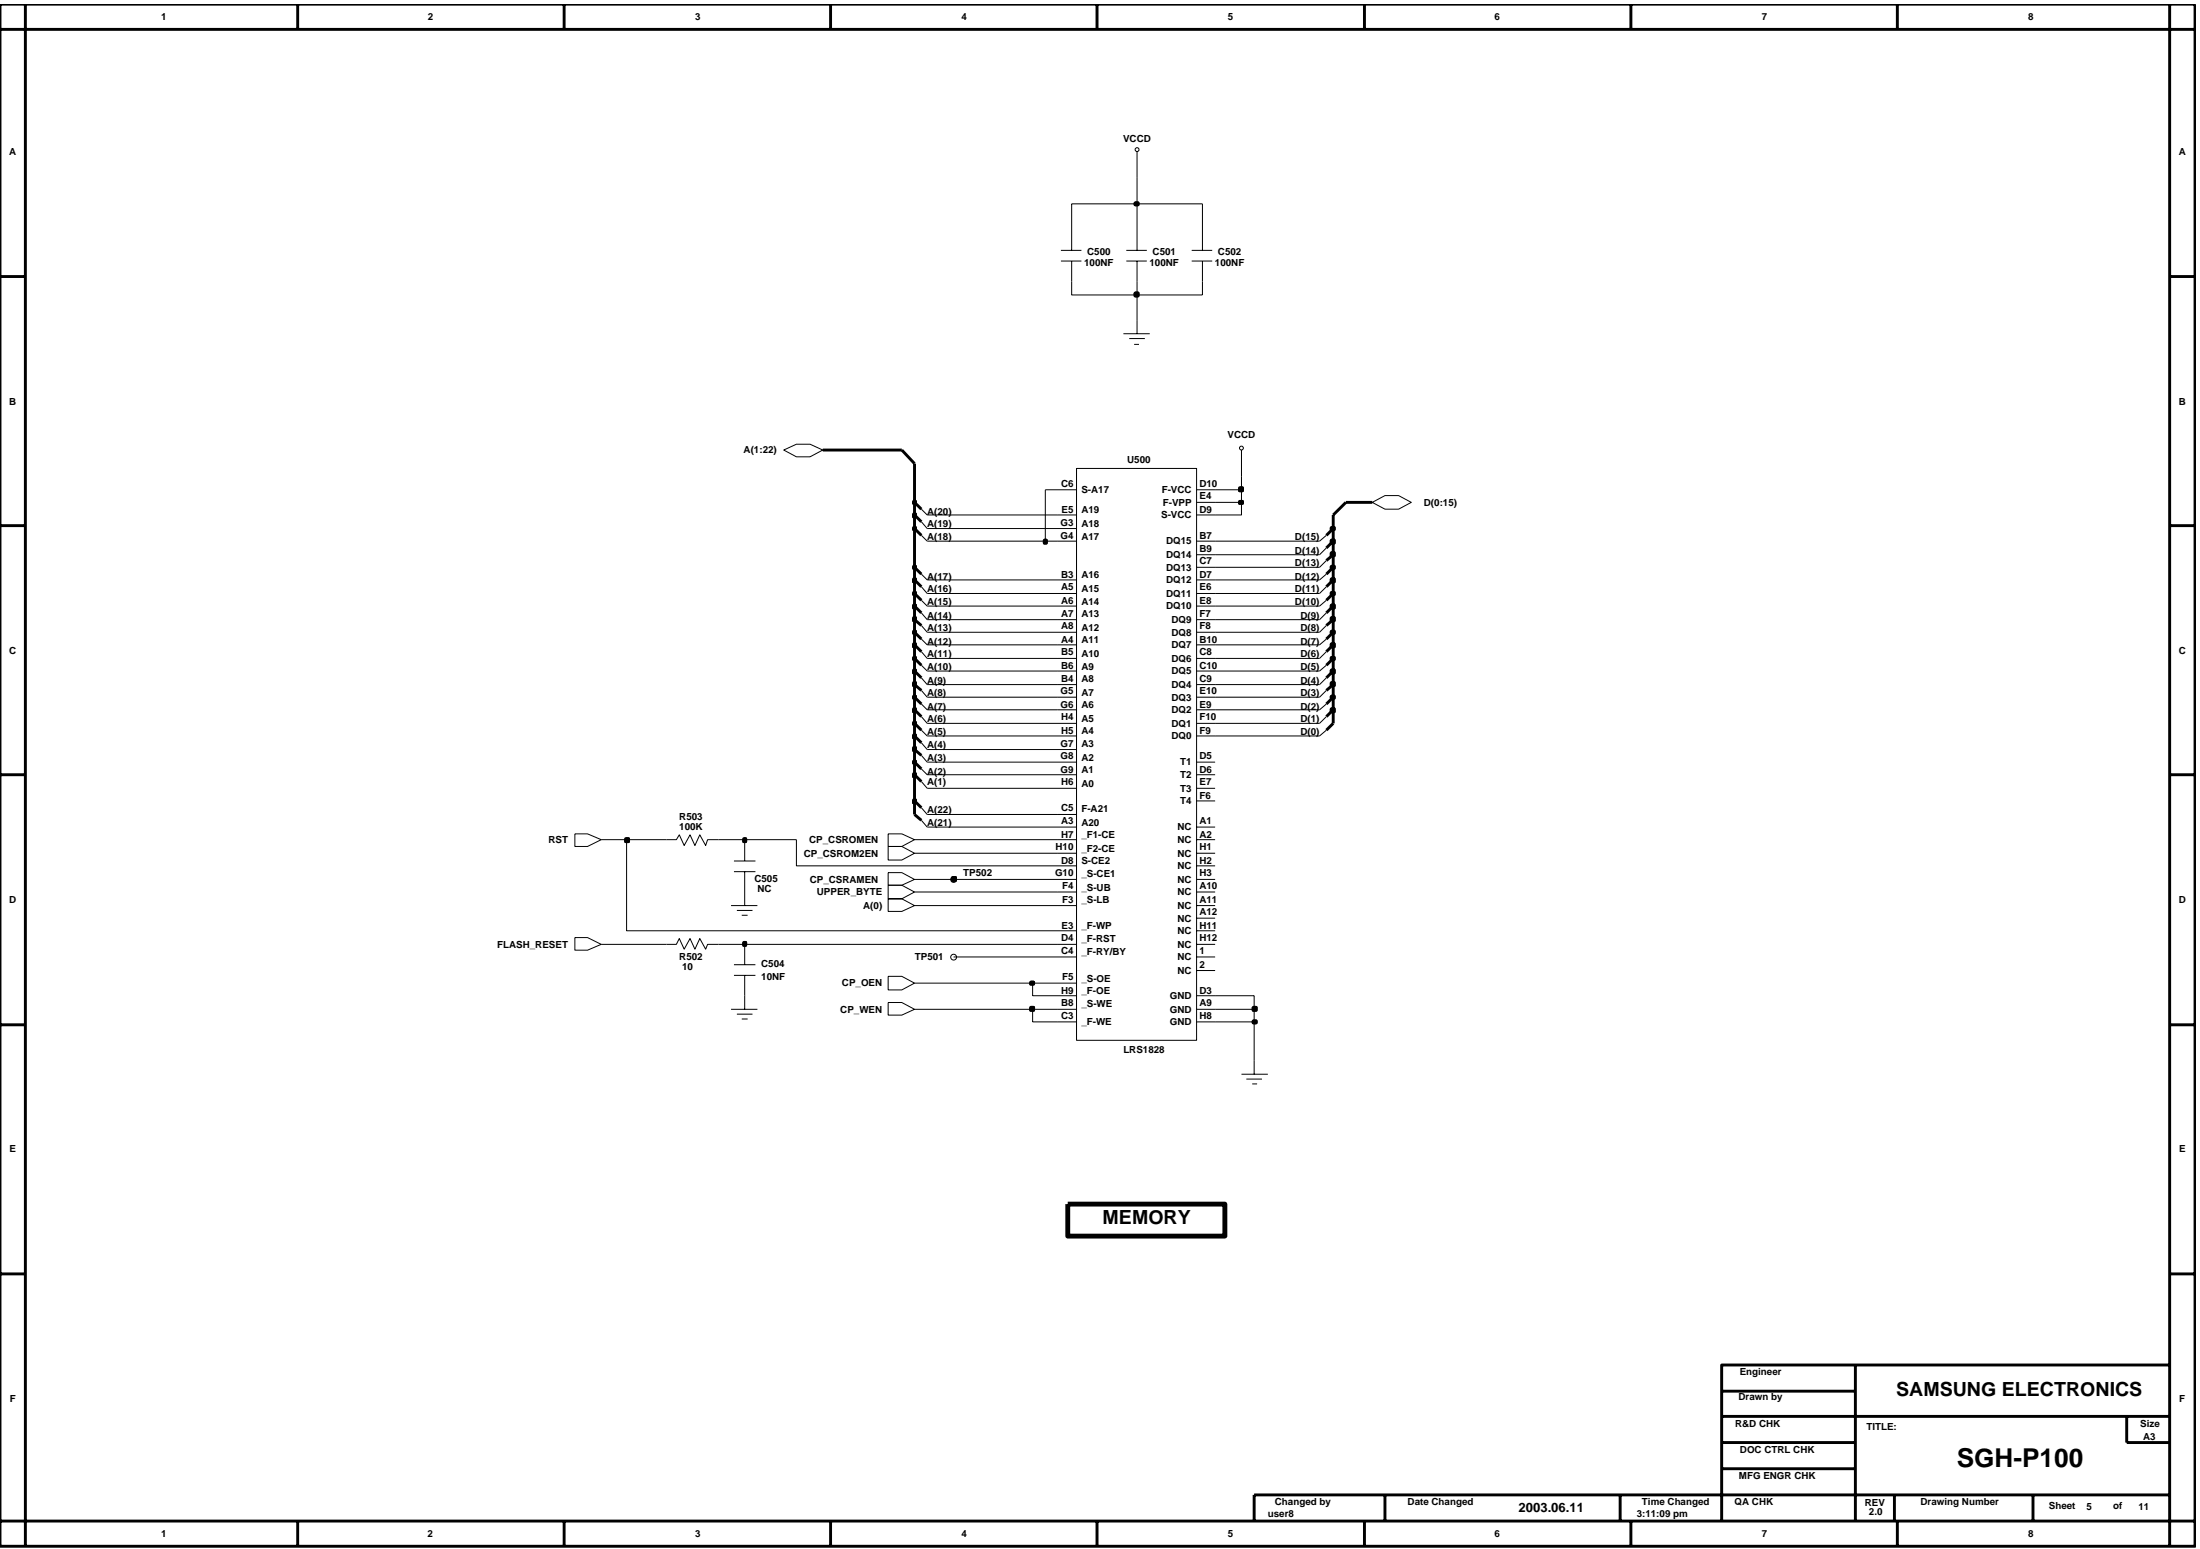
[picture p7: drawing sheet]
<svg xmlns="http://www.w3.org/2000/svg" width="192mm" height="135mm" viewBox="0 0 192 135" stroke-linecap="round" stroke-linejoin="round" font-family="sans-serif">
<g fill="none" stroke="#000" stroke-width=".09">
<path d="M99.2 13.2v2.3M68.4 39.3l1.1-.6h1.2l1.1 .6-1.1 .5h-1.2zM92.5 22.8h1.8M92.5 21.8h1.8M93.5 20.1v1.7M93.5 22.8v1.7M98 29.1h2.3M98.3 22.8h1.7M98.3 21.8h1.7M98.5 29.5h1.4M98.9 30h.5M99.2 20.1v1.7"/>
<path d="M99.2 22.8v1.7M99.2 27.9v1.2M104 22.8h1.7M104 21.8h1.7M104.9 20.1v1.7M104.9 22.8v1.7M108.3 39.3v2.2M80.4 45.5l.5 .6M80.4 50.1l.5 .5M80.4 53.5l.5 .6M80.4 58l.5 .5M80.4 55.7l.5 .5"/>
<path d="M80.4 44.4l.5 .5M80.4 46.7l.5 .5M80.4 51.2l.5 .6M80.4 59.1l.5 .6M80.4 56.8l.5 .6M80.4 54.6l.5 .5M80.4 52.4l.5 .5M92.3 59.7h1.6M92.3 58.5h1.6M92.3 57.4h1.6M92.3 56.2h1.6M92.3 55.1h1.6"/>
<path d="M92.3 54.1h1.6M92.3 52.9h1.6M92.3 51.8h1.6M92.3 50.6h1.6M92.3 47.2h1.6M92.3 46.1h1.6M92.3 44.9h1.6M92.3 42.7h1.6M93.9 40.9h10.5v49.8h-10.5zM104.4 59.7h1.6M104.4 58.5h1.6M104.4 57.4h1.6"/>
<path d="M104.4 56.2h1.6M104.4 55.1h1.6M104.4 54.1h1.6M104.4 52.9h1.6M104.4 51.8h1.6M104.4 50.6h1.6M104.4 47.2h1.6M104.4 44.9h1.6M104.4 49.5h1.6M104.4 48.4h1.6M104.4 43.8h1.6M104.4 42.7h1.6"/>
<path d="M115.7 51.2l-.6 .6M115.7 59.1l-.6 .6M115.7 48.9l-.6 .6M115.7 56.8l-.6 .6M115.7 46.7l-.6 .5M115.7 54.6l-.6 .5M115.7 50.1l-.6 .5M115.7 47.8l-.6 .6M115.7 58l-.6 .5M115.7 55.7l-.6 .5M115.7 52.4l-.6 .5M115.7 53.5l-.6 .6"/>
<path d="M119.7 43.8l1.1-.6h1.2l1.1 .6-1.1 .6h-1.2zM50.1 72.7h1.2l1.1 .5-1.1 .6h-1.2zM58.2 73.2h.8l.3-.4 .4 .9 .5-.9 .4 .9 .4-.9 .6 .9 .1-.5h1M63.8 79h2.3M64 76h1.9M64 75.1h1.9M64.3 79.4h1.3M64.7 79.8h.5M65 73.2v1.9M65 76v3M77.5 73.8h1.2l1.1 .6-1.1 .6h-1.2zM77.5 72.7h1.2l1.1 .5-1.1 .6h-1.2z"/>
<path d="M77.5 77.2h1.2l1.1 .6-1.1 .6h-1.2zM77.5 78.4h1.2l1.1 .6-1.1 .5h-1.2zM77.5 76.1h1.2l1.1 .6-1.1 .5h-1.2zM80.4 65.9l.5 .6M80.4 60.2l.5 .6M80.4 67.1l.5 .5M80.4 68.2l.5 .6M80.4 70.5l.5 .5M80.4 71.6l.5 .5M80.4 61.4l.5 .5M80.4 63.7l.5 .5M80.4 62.5l.5 .6"/>
<path d="M80.4 64.8l.5 .6M92.3 79h1.6M92.3 77.8h1.6M92.3 76.7h1.6M92.3 75.5h1.6M92.3 73.2h1.6M92.3 72.1h1.6M92.3 68.8h1.6M92.3 67.6h1.6M92.3 66.5h1.6M92.3 65.4h1.6M92.3 64.2h1.6"/>
<path d="M92.3 63.1h1.6M92.3 61.9h1.6M92.3 60.8h1.6M92.3 74.4h1.6M92.3 71h1.6M104.4 79h1.6M104.4 77.8h1.6M104.4 76.7h1.6M104.4 75.5h1.6M104.4 73.2h1.6M104.4 72.1h1.6M104.4 68.8h1.6"/>
<path d="M104.4 67.6h1.6M104.4 66.5h1.6M104.4 64.2h1.6M104.4 63.1h1.6M104.4 61.9h1.6M104.4 60.8h1.6M104.4 74.4h1.6M104.4 69.9h1.6M115.7 63.7l-.6 .5M115.7 61.4l-.6 .5M115.7 62.5l-.6 .6M115.7 60.2l-.6 .6"/>
<path d="M50.1 81.8h1.2l1.1 .6-1.1 .5h-1.2zM58.2 82.4h.8l.3-.5 .4 .9 .5-.9 .4 .9 .4-.9 .6 .9 .1-.4h1M63.8 88h2.3M64 84.1h1.9M64 85.1h1.9M64.3 88.5h1.3M64.7 88.9h.5M65 82.4v1.7M65 85.1v2.9M77.5 87.4h1.2l1.1 .6-1.1 .5h-1.2zM77.5 85.2h1.2l1.1 .6-1.1 .5h-1.2zM90.1 88v1.1h3.8"/>
<path d="M92.3 88h1.6M92.3 86.9h1.6M92.3 85.8h1.6M92.3 82.4h1.6M92.3 81.2h1.6M92.3 83.5h1.6M104.4 88h1.6M104.4 89.1h5v4.6M104.4 86.9h1.6M104.4 82.4h1.6M104.4 81.2h1.6M104.4 83.5h1.6"/>
<path d="M104.4 80.1h1.6M104.4 84.7h1.6M108.3 93.7h2.3M108.7 94.1h1.4M109.2 94.5h.5"/>
<circle cx="99.2" cy="13.1" r=".17"/>
<circle cx="108.3" cy="39.1" r=".17"/>
<circle cx="83.2" cy="76.7" r=".25"/>
<circle cx="83.2" cy="83.5" r=".25"/>
</g>
<g fill="none" stroke="#000" stroke-width=".25">
<path d="M79.8 44.9l.6 .6M79.8 49.5l.6 .6M79.8 52.9l.6 .6M79.8 59.7l.6 .5M79.8 57.4l.6 .6M79.8 55.1l.6 .6M79.8 43.8l.6 .6M79.8 46.1l.6 .6M79.8 50.6l.6 .6M79.8 58.5l.6 .6M79.8 56.2l.6 .6M79.8 54.1l.6 .5"/>
<path d="M79.8 51.8l.6 .6M116.3 50.6l-.6 .6M116.3 58.5l-.6 .6M116.3 48.4l-.6 .5M116.3 56.2l-.6 .6M116.3 46.1l-.6 .6M116.3 54.1l-.6 .5M116.3 49.5l-.6 .6M116.3 59.7l-.6 .5M116.3 47.2l-.6 .6M116.3 57.4l-.6 .6M116.3 55.1l-.6 .6"/>
<path d="M116.3 51.8l-.6 .6M116.3 52.9l-.6 .6M79.8 65.4l.6 .5M79.8 66.5l.6 .6M79.8 67.6l.6 .6M79.8 69.9l.6 .6M79.8 71l.6 .6M79.8 60.8l.6 .6M79.8 63.1l.6 .6M79.8 61.9l.6 .6M79.8 64.2l.6 .6M116.3 63.1l-.6 .6"/>
<path d="M116.3 60.8l-.6 .6M116.3 61.9l-.6 .6"/>
</g>
<path d="M109.3 89.1h.3v.1h-.3z" fill-rule="evenodd" fill="#c2c2c2" stroke="#000" stroke-width=".25"/>
<path d="M109.3 89.1h.3v.1h-.3z" fill="none" stroke="#000" stroke-width=".25"/>
<path d="M79.8 88h10.3M109.4 88v1.1" fill="none" stroke="#000" stroke-width=".09"/>
<path d="M89.9 87.9h.3v.2h-.3z" fill-rule="evenodd" fill="#c2c2c2" stroke="#000" stroke-width=".25"/>
<path d="M89.9 87.9h.3v.2h-.3z" fill="none" stroke="#000" stroke-width=".25"/>
<path d="M90.1 88h2.2M106 88h3.4" fill="none" stroke="#000" stroke-width=".09"/>
<path d="M109.3 87.9h.3v.2h-.3z" fill-rule="evenodd" fill="#c2c2c2" stroke="#000" stroke-width=".25"/>
<path d="M109.3 87.9h.3v.2h-.3z" fill="none" stroke="#000" stroke-width=".25"/>
<path d="M79.8 85.8h10.3v1.1h2.2M106 86.9h3.4v1.1" fill="none" stroke="#000" stroke-width=".09"/>
<path d="M89.9 85.7h.3v.1h-.3z" fill-rule="evenodd" fill="#c2c2c2" stroke="#000" stroke-width=".25"/>
<path d="M89.9 85.7h.3v.1h-.3z" fill="none" stroke="#000" stroke-width=".25"/>
<path d="M52.4 82.4h5.8M62.7 82.4h2.3M83.2 83.5h9.1M90.1 85.8h2.2" fill="none" stroke="#000" stroke-width=".09"/>
<path d="M64.9 82.2h.1v.3h-.1z" fill-rule="evenodd" fill="#c2c2c2" stroke="#000" stroke-width=".25"/>
<path d="M64.9 82.2h.1v.3h-.1z" fill="none" stroke="#000" stroke-width=".25"/>
<path d="M54.7 73.2v8h37.6M79.8 79h12.5M79.8 77.8h12.5M79.8 76.7h3.4M65 82.4h27.3" fill="none" stroke="#000" stroke-width=".09"/>
<path d="M83.1 76.5h.3v.3h-.3z" fill-rule="evenodd" fill="#c2c2c2" stroke="#000" stroke-width=".25"/>
<path d="M83.1 76.5h.3v.3h-.3z" fill="none" stroke="#000" stroke-width=".25"/>
<path d="M52.4 73.2h2.3M69.5 73.2v2.3h22.8M79.8 74.4h12.5M83.2 76.7h9.1" fill="none" stroke="#000" stroke-width=".09"/>
<path d="M54.6 73.2h.2v.2h-.2z" fill-rule="evenodd" fill="#c2c2c2" stroke="#000" stroke-width=".25"/>
<path d="M54.6 73.2h.2v.2h-.2z" fill="none" stroke="#000" stroke-width=".25"/>
<path d="M54.7 73.2h3.5M62.7 73.2h2.3" fill="none" stroke="#000" stroke-width=".09"/>
<path d="M64.9 73.2h.1v.2h-.1z" fill-rule="evenodd" fill="#c2c2c2" stroke="#000" stroke-width=".25"/>
<path d="M64.9 73.2h.1v.2h-.1zM79.8 69.9v1.1" fill="none" stroke="#000" stroke-width=".25"/>
<path d="M65 73.2h4.5M79.8 73.2h12.5M80.9 72.1h11.4M80.9 71h11.4" fill="none" stroke="#000" stroke-width=".09"/>
<path d="M79.7 69.8h.2v.2h-.2z" fill-rule="evenodd" fill="#c2c2c2" stroke="#000" stroke-width=".25"/>
<path d="M79.7 69.8h.2v.2h-.2zM79.8 67.6v2.3" fill="none" stroke="#000" stroke-width=".25"/>
<path d="M80.9 68.8h11.4" fill="none" stroke="#000" stroke-width=".09"/>
<path d="M79.7 67.5h.2v.2h-.2z" fill-rule="evenodd" fill="#c2c2c2" stroke="#000" stroke-width=".25"/>
<path d="M79.7 67.5h.2v.2h-.2zM79.8 66.5v1.1" fill="none" stroke="#000" stroke-width=".25"/>
<path d="M80.9 67.6h11.4" fill="none" stroke="#000" stroke-width=".09"/>
<path d="M79.7 66.4h.2v.2h-.2z" fill-rule="evenodd" fill="#c2c2c2" stroke="#000" stroke-width=".25"/>
<path d="M79.7 66.4h.2v.2h-.2zM79.8 65.4v1.1" fill="none" stroke="#000" stroke-width=".25"/>
<path d="M80.9 66.5h11.4" fill="none" stroke="#000" stroke-width=".09"/>
<path d="M79.7 65.2h.2v.3h-.2z" fill-rule="evenodd" fill="#c2c2c2" stroke="#000" stroke-width=".25"/>
<path d="M79.7 65.2h.2v.3h-.2zM79.8 64.2v1.2" fill="none" stroke="#000" stroke-width=".25"/>
<path d="M80.9 65.4h11.4" fill="none" stroke="#000" stroke-width=".09"/>
<path d="M79.7 64.1h.2v.3h-.2z" fill-rule="evenodd" fill="#c2c2c2" stroke="#000" stroke-width=".25"/>
<path d="M79.7 64.1h.2v.3h-.2zM79.8 63.1v1.1" fill="none" stroke="#000" stroke-width=".25"/>
<path d="M80.9 64.2h11.4M106 64.2h9.1" fill="none" stroke="#000" stroke-width=".09"/>
<path d="M79.7 63h.2v.2h-.2z" fill-rule="evenodd" fill="#c2c2c2" stroke="#000" stroke-width=".25"/>
<path d="M79.7 63h.2v.2h-.2zM79.8 61.9v1.2M116.3 61.9v1.2" fill="none" stroke="#000" stroke-width=".25"/>
<path d="M80.9 63.1h11.4M106 63.1h9.1" fill="none" stroke="#000" stroke-width=".09"/>
<path d="M79.7 61.8h.2v.3h-.2z" fill-rule="evenodd" fill="#c2c2c2" stroke="#000" stroke-width=".25"/>
<path d="M79.7 61.8h.2v.3h-.2zM79.8 60.8v1.1" fill="none" stroke="#000" stroke-width=".25"/>
<path d="M80.9 61.9h11.4M106 61.9h9.1" fill="none" stroke="#000" stroke-width=".09"/>
<path d="M116.1 61.8h.3v.3h-.3z" fill-rule="evenodd" fill="#c2c2c2" stroke="#000" stroke-width=".25"/>
<path d="M116.1 61.8h.3v.3h-.3zM116.3 60.8v1.1" fill="none" stroke="#000" stroke-width=".25"/>
<path d="M79.7 60.7h.2v.2h-.2z" fill-rule="evenodd" fill="#c2c2c2" stroke="#000" stroke-width=".25"/>
<path d="M79.8 59.7v1.1M79.7 60.7h.2v.2h-.2z" fill="none" stroke="#000" stroke-width=".25"/>
<path d="M80.9 60.8h11.4M106 60.8h9.1" fill="none" stroke="#000" stroke-width=".09"/>
<path d="M116.1 60.7h.3v.2h-.3z" fill-rule="evenodd" fill="#c2c2c2" stroke="#000" stroke-width=".25"/>
<path d="M116.3 59.7v1.1M116.1 60.7h.3v.2h-.3z" fill="none" stroke="#000" stroke-width=".25"/>
<path d="M79.7 59.5h.2v.3h-.2z" fill-rule="evenodd" fill="#c2c2c2" stroke="#000" stroke-width=".25"/>
<path d="M79.7 59.5h.2v.3h-.2zM79.8 58.5v1.2" fill="none" stroke="#000" stroke-width=".25"/>
<path d="M80.9 59.7h11.4M106 59.7h9.1" fill="none" stroke="#000" stroke-width=".09"/>
<path d="M116.1 59.5h.3v.3h-.3z" fill-rule="evenodd" fill="#c2c2c2" stroke="#000" stroke-width=".25"/>
<path d="M116.1 59.5h.3v.3h-.3zM116.3 58.5v1.2" fill="none" stroke="#000" stroke-width=".25"/>
<path d="M79.7 58.4h.2v.3h-.2z" fill-rule="evenodd" fill="#c2c2c2" stroke="#000" stroke-width=".25"/>
<path d="M79.7 58.4h.2v.3h-.2zM79.8 57.4v1.1" fill="none" stroke="#000" stroke-width=".25"/>
<path d="M80.9 58.5h11.4M106 58.5h9.1" fill="none" stroke="#000" stroke-width=".09"/>
<path d="M116.1 58.4h.3v.3h-.3z" fill-rule="evenodd" fill="#c2c2c2" stroke="#000" stroke-width=".25"/>
<path d="M116.1 58.4h.3v.3h-.3zM116.3 57.4v1.1" fill="none" stroke="#000" stroke-width=".25"/>
<path d="M79.7 57.3h.2v.2h-.2z" fill-rule="evenodd" fill="#c2c2c2" stroke="#000" stroke-width=".25"/>
<path d="M79.7 57.3h.2v.2h-.2zM79.8 56.2v1.2" fill="none" stroke="#000" stroke-width=".25"/>
<path d="M80.9 57.4h11.4M106 57.4h9.1" fill="none" stroke="#000" stroke-width=".09"/>
<path d="M116.1 57.3h.3v.2h-.3z" fill-rule="evenodd" fill="#c2c2c2" stroke="#000" stroke-width=".25"/>
<path d="M116.1 57.3h.3v.2h-.3zM116.3 56.2v1.2" fill="none" stroke="#000" stroke-width=".25"/>
<path d="M79.7 56.2h.2v.2h-.2z" fill-rule="evenodd" fill="#c2c2c2" stroke="#000" stroke-width=".25"/>
<path d="M79.7 56.2h.2v.2h-.2zM79.8 55.1v1.1" fill="none" stroke="#000" stroke-width=".25"/>
<path d="M80.9 56.2h11.4M106 56.2h9.1" fill="none" stroke="#000" stroke-width=".09"/>
<path d="M116.1 56.2h.3v.2h-.3z" fill-rule="evenodd" fill="#c2c2c2" stroke="#000" stroke-width=".25"/>
<path d="M116.1 56.2h.3v.2h-.3zM116.3 55.1v1.1" fill="none" stroke="#000" stroke-width=".25"/>
<path d="M79.7 55.1h.2v.1h-.2z" fill-rule="evenodd" fill="#c2c2c2" stroke="#000" stroke-width=".25"/>
<path d="M79.7 55.1h.2v.1h-.2zM79.8 54.1v1" fill="none" stroke="#000" stroke-width=".25"/>
<path d="M80.9 55.1h11.4M106 55.1h9.1" fill="none" stroke="#000" stroke-width=".09"/>
<path d="M116.1 55.1h.3v.1h-.3z" fill-rule="evenodd" fill="#c2c2c2" stroke="#000" stroke-width=".25"/>
<path d="M116.1 55.1h.3v.1h-.3zM116.3 54.1v1" fill="none" stroke="#000" stroke-width=".25"/>
<path d="M79.7 53.9h.2v.2h-.2z" fill-rule="evenodd" fill="#c2c2c2" stroke="#000" stroke-width=".25"/>
<path d="M79.7 53.9h.2v.2h-.2zM79.8 52.9v1.2" fill="none" stroke="#000" stroke-width=".25"/>
<path d="M80.9 54.1h11.4M106 54.1h9.1" fill="none" stroke="#000" stroke-width=".09"/>
<path d="M116.1 53.9h.3v.2h-.3z" fill-rule="evenodd" fill="#c2c2c2" stroke="#000" stroke-width=".25"/>
<path d="M116.1 53.9h.3v.2h-.3zM116.3 52.9v1.2" fill="none" stroke="#000" stroke-width=".25"/>
<path d="M79.7 52.8h.2v.2h-.2z" fill-rule="evenodd" fill="#c2c2c2" stroke="#000" stroke-width=".25"/>
<path d="M79.7 52.8h.2v.2h-.2zM79.8 51.8v1.1" fill="none" stroke="#000" stroke-width=".25"/>
<path d="M80.9 52.9h11.4M106 52.9h9.1" fill="none" stroke="#000" stroke-width=".09"/>
<path d="M116.1 52.8h.3v.2h-.3z" fill-rule="evenodd" fill="#c2c2c2" stroke="#000" stroke-width=".25"/>
<path d="M116.1 52.8h.3v.2h-.3zM116.3 51.8v1.1" fill="none" stroke="#000" stroke-width=".25"/>
<path d="M79.7 51.7h.2v.2h-.2z" fill-rule="evenodd" fill="#c2c2c2" stroke="#000" stroke-width=".25"/>
<path d="M79.7 51.7h.2v.2h-.2zM79.8 50.6v1.2" fill="none" stroke="#000" stroke-width=".25"/>
<path d="M80.9 51.8h11.4M106 51.8h9.1" fill="none" stroke="#000" stroke-width=".09"/>
<path d="M116.1 51.7h.3v.2h-.3z" fill-rule="evenodd" fill="#c2c2c2" stroke="#000" stroke-width=".25"/>
<path d="M116.1 51.7h.3v.2h-.3zM116.3 50.6v1.2" fill="none" stroke="#000" stroke-width=".25"/>
<path d="M79.7 50.5h.2v.3h-.2z" fill-rule="evenodd" fill="#c2c2c2" stroke="#000" stroke-width=".25"/>
<path d="M79.7 50.5h.2v.3h-.2zM79.8 49.5v1.1" fill="none" stroke="#000" stroke-width=".25"/>
<path d="M80.9 50.6h11.4M106 50.6h9.1" fill="none" stroke="#000" stroke-width=".09"/>
<path d="M116.1 50.5h.3v.3h-.3z" fill-rule="evenodd" fill="#c2c2c2" stroke="#000" stroke-width=".25"/>
<path d="M116.1 50.5h.3v.3h-.3zM116.3 49.5v1.1" fill="none" stroke="#000" stroke-width=".25"/>
<path d="M79.7 49.4h.2v.2h-.2z" fill-rule="evenodd" fill="#c2c2c2" stroke="#000" stroke-width=".25"/>
<path d="M79.7 49.4h.2v.2h-.2zM79.8 46.1v3.4" fill="none" stroke="#000" stroke-width=".25"/>
<path d="M106 49.5h9.1" fill="none" stroke="#000" stroke-width=".09"/>
<path d="M116.1 49.4h.3v.2h-.3z" fill-rule="evenodd" fill="#c2c2c2" stroke="#000" stroke-width=".25"/>
<path d="M116.1 49.4h.3v.2h-.3zM116.3 48.4v1.1" fill="none" stroke="#000" stroke-width=".25"/>
<path d="M106 48.4h9.1" fill="none" stroke="#000" stroke-width=".09"/>
<path d="M116.1 48.2h.3v.3h-.3z" fill-rule="evenodd" fill="#c2c2c2" stroke="#000" stroke-width=".25"/>
<path d="M116.1 48.2h.3v.3h-.3zM116.3 47.2v1.2" fill="none" stroke="#000" stroke-width=".25"/>
<path d="M80.9 47.2h10.3" fill="none" stroke="#000" stroke-width=".09"/>
<path d="M91.1 47.1h.2v.3h-.2z" fill-rule="evenodd" fill="#c2c2c2" stroke="#000" stroke-width=".25"/>
<path d="M91.1 47.1h.2v.3h-.2z" fill="none" stroke="#000" stroke-width=".25"/>
<path d="M91.2 42.7v4.5h1.1M106 47.2h9.1" fill="none" stroke="#000" stroke-width=".09"/>
<path d="M116.1 47.1h.3v.3h-.3z" fill-rule="evenodd" fill="#c2c2c2" stroke="#000" stroke-width=".25"/>
<path d="M116.1 47.1h.3v.3h-.3zM116.3 46.1v1.1" fill="none" stroke="#000" stroke-width=".25"/>
<path d="M79.7 46h.2v.2h-.2z" fill-rule="evenodd" fill="#c2c2c2" stroke="#000" stroke-width=".25"/>
<path d="M79.7 46h.2v.2h-.2zM79.8 44.9v1.2" fill="none" stroke="#000" stroke-width=".25"/>
<path d="M80.9 46.1h11.4" fill="none" stroke="#000" stroke-width=".09"/>
<path d="M116.1 46h.3v.2h-.3z" fill-rule="evenodd" fill="#c2c2c2" stroke="#000" stroke-width=".25"/>
<path d="M116.1 46h.3v.2h-.3zM116.3 44.9v1.2" fill="none" stroke="#000" stroke-width=".25"/>
<path d="M79.7 44.8h.2v.3h-.2z" fill-rule="evenodd" fill="#c2c2c2" stroke="#000" stroke-width=".25"/>
<path d="M79.7 44.8h.2v.3h-.2zM79.8 43.8v1.1" fill="none" stroke="#000" stroke-width=".25"/>
<path d="M80.9 44.9h11.4M108.3 43.8v1.1h-2.3" fill="none" stroke="#000" stroke-width=".09"/>
<path d="M79.7 43.7h.2v.2h-.2z" fill-rule="evenodd" fill="#c2c2c2" stroke="#000" stroke-width=".25"/>
<path d="M79.7 43.7h.2v.2h-.2zM79.8 40.4v3.4" fill="none" stroke="#000" stroke-width=".25"/>
<path d="M106 43.8h2.3" fill="none" stroke="#000" stroke-width=".09"/>
<path d="M108.1 43.7h.3v.2h-.3z" fill-rule="evenodd" fill="#c2c2c2" stroke="#000" stroke-width=".25"/>
<path d="M108.1 43.7h.3v.2h-.3zM117.4 43.8h2.3" fill="none" stroke="#000" stroke-width=".25"/>
<path d="M91.2 42.7h1.1M106 42.7h2.3v1.1" fill="none" stroke="#000" stroke-width=".09"/>
<path d="M108.1 42.6h.3v.2h-.3z" fill-rule="evenodd" fill="#c2c2c2" stroke="#000" stroke-width=".25"/>
<path d="M71.8 39.3h6.9M108.1 42.6h.3v.2h-.3z" fill="none" stroke="#000" stroke-width=".25"/>
<path d="M93.5 24.5v1.2h5.7v2.2M108.3 41.5v1.2" fill="none" stroke="#000" stroke-width=".09"/>
<path d="M99 25.6h.3v.2h-.3z" fill-rule="evenodd" fill="#c2c2c2" stroke="#000" stroke-width=".25"/>
<path d="M99 25.6h.3v.2h-.3z" fill="none" stroke="#000" stroke-width=".25"/>
<path d="M104.9 17.8v2.3M93.5 20.1v-2.3h5.7v2.3M99.2 24.5v1.2h5.7v-1.2" fill="none" stroke="#000" stroke-width=".09"/>
<path d="M99 17.7h.3v.2h-.3z" fill-rule="evenodd" fill="#c2c2c2" stroke="#000" stroke-width=".25"/>
<g fill="none" stroke="#000" stroke-width=".25">
<path d="M0 .4h191.5v134.5h-191.5zM0 2.6h191.5M2.2 .4v134.5M26 .4v2.2M49.2 .4v2.2M72.5 .4v2.2M95.7 .4v2.2M99 17.7h.3v.2h-.3zM119 .4v2.2M142.3 .4v2.2M165.5 .4v2.2M189.3 .4v134.5"/>
<path d="M0 24.1h2.2M78.7 39.3l1.1 1.1M189.3 24.1h2.2M0 45.8h2.2M117.4 43.8l-1.1 1.1M189.3 45.8h2.2M0 67.6h2.2M189.3 67.6h2.2M0 89.4h2.2M189.3 89.4h2.2M0 111.1h2.2M161.8 119.1v13.6"/>
<path d="M189.3 119.1h-39.1v13.6M189.3 111.1h2.2M0 132.7h191.5M26 132.7v2.2M49.2 132.7v2.2M72.5 132.7v2.2M95.7 132.7v2.2M119 132.7v2.2M120.8 130.4v2.3M141.3 130.4v2.3M142.3 132.7v2.2M150.2 121.3h11.6"/>
<path d="M150.2 123.5h39.1M150.2 125.8h11.6M150.2 128.1h11.6M165.3 130.4v2.3M165.5 132.7v2.2M177.3 130.4v2.3M185.5 123.5v2.3h3.8M189.3 130.4h-79.9v2.3"/>
</g>
<path d="M99.2 15.5v2.3h5.7" fill="none" stroke="#000" stroke-width=".09"/>
<path d="M93.1 105h13.7v2.8h-13.7z" fill="none" stroke="#000" stroke-width=".42"/>
<text font-size="2.3" x="170.7" y="127.9">SGH-P100</text>
<g font-size="1.7">
<text x="96.2" y="106.7">MEMORY</text>
<text x="165.4" y="121.8">SAMSUNG ELECTRONICS</text>
</g>
<text font-size="1.1" x="132.5" y="131.9">2003.06.11</text>
<g font-size=".8">
<text x="14.1" y="1.8">1</text>
<text x="37.3" y="1.8">2</text>
<text x="60.6" y="1.8">3</text>
<text x="83.9" y="1.8">4</text>
<text x="107.1" y="1.8">5</text>
<text x="130.4" y="1.8">6</text>
<text x="153.7" y="1.8">7</text>
<text x="176.9" y="1.8">8</text>
<text x=".8" y="13.5">A</text>
<text x="98" y="12.4">VCCD</text>
<text x="190.1" y="13.5">A</text>
<text x="94.6" y="23.2">100NF</text>
<text x="94.8" y="22.2">C500</text>
<text x="100.3" y="23.2">100NF</text>
<text x="100.5" y="22.2">C501</text>
<text x="106" y="23.2">100NF</text>
<text x="106.2" y="22.2">C502</text>
<text x=".8" y="35.3">B</text>
<text x="190.1" y="35.3">B</text>
<text x="64.9" y="39.5">A(1:22)</text>
<text x="98.3" y="40.4">U500</text>
<text x="107.1" y="38.2">VCCD</text>
<text x="80.9" y="44.9">A(20)</text>
<text x="80.9" y="46">A(19)</text>
<text x="80.9" y="47.1">A(18)</text>
<text x="92.5" y="47">G4</text>
<text x="92.5" y="45.8">G3</text>
<text x="92.6" y="42.5">C6</text>
<text x="92.6" y="44.7">E5</text>
<text x="94.3" y="43">S-A17</text>
<text x="94.3" y="47.1">A17</text>
<text x="94.3" y="46">A18</text>
<text x="94.3" y="44.8">A19</text>
<text x="101.3" y="45.2">S-VCC</text>
<text x="101.3" y="43">F-VCC</text>
<text x="101.4" y="44.1">F-VPP</text>
<text x="101.7" y="47.5">DQ15</text>
<text x="104.6" y="44.7">D9</text>
<text x="104.6" y="42.5">D10</text>
<text x="104.6" y="43.6">E4</text>
<text x="104.6" y="47">B7</text>
<text x="113" y="47.1">D(15)</text>
<text x="124.2" y="44.1">D(0:15)</text>
<text x="80.9" y="50.6">A(17)</text>
<text x="80.9" y="51.7">A(16)</text>
<text x="80.9" y="52.8">A(15)</text>
<text x="80.9" y="54">A(14)</text>
<text x="92.6" y="53.8">A7</text>
<text x="92.6" y="52.7">A6</text>
<text x="92.6" y="51.5">A5</text>
<text x="92.6" y="50.4">B3</text>
<text x="94.3" y="53.8">A13</text>
<text x="94.3" y="52.7">A14</text>
<text x="94.3" y="51.6">A15</text>
<text x="94.3" y="50.5">A16</text>
<text x="101.7" y="53.2">DQ10</text>
<text x="101.7" y="52.1">DQ11</text>
<text x="101.7" y="50.9">DQ12</text>
<text x="101.7" y="49.8">DQ13</text>
<text x="101.7" y="48.7">DQ14</text>
<text x="104.6" y="53.8">F7</text>
<text x="104.6" y="52.7">E8</text>
<text x="104.6" y="51.5">E6</text>
<text x="104.6" y="50.4">D7</text>
<text x="104.6" y="49.2">C7</text>
<text x="104.6" y="48.1">B9</text>
<text x="113" y="52.8">D(10)</text>
<text x="113" y="51.7">D(11)</text>
<text x="113" y="50.6">D(12)</text>
<text x="113" y="49.4">D(13)</text>
<text x="113" y="48.3">D(14)</text>
<text x="113.4" y="54">D(9)</text>
<text x=".8" y="57">C</text>
<text x="80.9" y="57.3">A(11)</text>
<text x="80.9" y="58.4">A(10)</text>
<text x="80.9" y="59.6">A(9)</text>
<text x="80.9" y="55.1">A(13)</text>
<text x="80.9" y="56.2">A(12)</text>
<text x="92.6" y="57.2">B5</text>
<text x="92.6" y="56.1">A4</text>
<text x="92.6" y="54.9">A8</text>
<text x="92.6" y="59.5">B4</text>
<text x="92.6" y="58.4">B6</text>
<text x="94.3" y="57.3">A10</text>
<text x="94.3" y="56.1">A11</text>
<text x="94.3" y="55">A12</text>
<text x="94.3" y="59.5">A8</text>
<text x="94.3" y="58.4">A9</text>
<text x="102.2" y="58.8">DQ5</text>
<text x="102.2" y="57.7">DQ6</text>
<text x="102.2" y="56.5">DQ7</text>
<text x="102.2" y="55.4">DQ8</text>
<text x="102.2" y="54.3">DQ9</text>
<text x="104.6" y="59.5">C9</text>
<text x="104.6" y="58.4">C10</text>
<text x="104.6" y="57.2">C8</text>
<text x="104.6" y="56.1">B10</text>
<text x="104.6" y="54.9">F8</text>
<text x="113.4" y="59.6">D(4)</text>
<text x="113.4" y="58.4">D(5)</text>
<text x="113.4" y="57.3">D(6)</text>
<text x="113.4" y="56.2">D(7)</text>
<text x="113.4" y="55.1">D(8)</text>
<text x="190.1" y="57">C</text>
<text x="80.9" y="60.7">A(8)</text>
<text x="80.9" y="61.9">A(7)</text>
<text x="80.9" y="63">A(6)</text>
<text x="80.9" y="64.1">A(5)</text>
<text x="80.9" y="65.3">A(4)</text>
<text x="92.5" y="65.1">G7</text>
<text x="92.5" y="61.7">G6</text>
<text x="92.5" y="60.6">G5</text>
<text x="92.6" y="64">H5</text>
<text x="92.6" y="62.8">H4</text>
<text x="94.3" y="64.1">A4</text>
<text x="94.3" y="63">A5</text>
<text x="94.3" y="65.2">A3</text>
<text x="94.3" y="61.8">A6</text>
<text x="94.3" y="60.7">A7</text>
<text x="102.2" y="60">DQ4</text>
<text x="102.2" y="62.2">DQ2</text>
<text x="102.2" y="61.1">DQ3</text>
<text x="102.2" y="64.5">DQ0</text>
<text x="102.2" y="63.4">DQ1</text>
<text x="104.6" y="61.7">E9</text>
<text x="104.6" y="60.6">E10</text>
<text x="104.6" y="64">F9</text>
<text x="104.6" y="62.8">F10</text>
<text x="113.4" y="64.1">D(0)</text>
<text x="113.4" y="63">D(1)</text>
<text x="113.4" y="61.9">D(2)</text>
<text x="113.4" y="60.7">D(3)</text>
<text x="59.3" y="71.5">R503</text>
<text x="80.9" y="67.6">A(2)</text>
<text x="80.9" y="68.5">A(1)</text>
<text x="80.9" y="66.4">A(3)</text>
<text x="80.9" y="70.9">A(22)</text>
<text x="92.5" y="67.4">G9</text>
<text x="92.5" y="66.2">G8</text>
<text x="92.6" y="68.5">H6</text>
<text x="92.6" y="70.8">C5</text>
<text x="92.6" y="71.9">A3</text>
<text x="94.3" y="68.6">A0</text>
<text x="94.3" y="67.4">A1</text>
<text x="94.3" y="70.8">F-A21</text>
<text x="94.3" y="66.3">A2</text>
<text x="103" y="66.8">T1</text>
<text x="103" y="67.9">T2</text>
<text x="103" y="69.1">T3</text>
<text x="103" y="70.2">T4</text>
<text x="104.6" y="66.2">D5</text>
<text x="104.6" y="67.4">D6</text>
<text x="104.6" y="68.5">E7</text>
<text x="104.6" y="69.7">F6</text>
<text x="104.6" y="71.9">A1</text>
<text x="47.8" y="73.5">RST</text>
<text x="59.3" y="72.4">100K</text>
<text x="65.8" y="77">C505</text>
<text x="66.1" y="77.8">NC</text>
<text x="70.1" y="74.7">CP_CSROM2EN</text>
<text x="70.6" y="73.5">CP_CSROMEN</text>
<text x="70.6" y="77">CP_CSRAMEN</text>
<text x="80.9" y="72">A(21)</text>
<text x="84" y="76.4">TP502</text>
<text x="92" y="76.4">G10</text>
<text x="92.1" y="74.2">H10</text>
<text x="92.6" y="73.1">H7</text>
<text x="92.6" y="75.3">D8</text>
<text x="92.7" y="77.5">F4</text>
<text x="94.3" y="77.7">_S-UB</text>
<text x="94.3" y="73.1">_F1-CE</text>
<text x="94.3" y="74.3">_F2-CE</text>
<text x="94.3" y="76.5">_S-CE1</text>
<text x="94.3" y="75.4">S-CE2</text>
<text x="94.3" y="72">A20</text>
<text x="102.7" y="72.4">NC</text>
<text x="102.7" y="73.5">NC</text>
<text x="102.7" y="74.7">NC</text>
<text x="102.7" y="75.8">NC</text>
<text x="102.7" y="77">NC</text>
<text x="104.6" y="77.5">A10</text>
<text x="104.6" y="73.1">A2</text>
<text x="104.6" y="74.2">H1</text>
<text x="104.6" y="75.3">H2</text>
<text x="104.6" y="76.4">H3</text>
<text x=".8" y="78.8">D</text>
<text x="43.4" y="82.7">FLASH_RESET</text>
<text x="59.3" y="83.7">R502</text>
<text x="71.3" y="78.1">UPPER_BYTE</text>
<text x="75.3" y="79.3">A(0)</text>
<text x="79.8" y="83.8">TP501</text>
<text x="92.6" y="82.1">D4</text>
<text x="92.6" y="83.2">C4</text>
<text x="92.6" y="81">E3</text>
<text x="92.7" y="78.7">F3</text>
<text x="94.3" y="78.8">_S-LB</text>
<text x="94.3" y="82.2">_F-RST</text>
<text x="94.3" y="83.3">_F-RY/BY</text>
<text x="94.3" y="81.1">_F-WP</text>
<text x="102.7" y="78.1">NC</text>
<text x="102.7" y="79.3">NC</text>
<text x="102.7" y="80.4">NC</text>
<text x="102.7" y="81.5">NC</text>
<text x="102.7" y="82.7">NC</text>
<text x="102.7" y="83.8">NC</text>
<text x="104.6" y="78.7">A11</text>
<text x="104.6" y="79.8">A12</text>
<text x="104.6" y="81">H11</text>
<text x="104.6" y="82.1">H12</text>
<text x="104.6" y="83.2">1</text>
<text x="190.1" y="78.8">D</text>
<text x="59.5" y="84.6">10</text>
<text x="66.4" y="85.5">10NF</text>
<text x="66.4" y="84.3">C504</text>
<text x="73.3" y="88.3">CP_WEN</text>
<text x="73.4" y="86">CP_OEN</text>
<text x="92.6" y="87.8">B8</text>
<text x="92.6" y="86.7">H9</text>
<text x="92.6" y="88.9">C3</text>
<text x="92.7" y="85.5">F5</text>
<text x="94.3" y="85.6">_S-OE</text>
<text x="94.3" y="87.8">_S-WE</text>
<text x="94.3" y="86.7">_F-OE</text>
<text x="94.3" y="89.4">_F-WE</text>
<text x="102.1" y="89.4">GND</text>
<text x="102.1" y="88.3">GND</text>
<text x="102.1" y="87.1">GND</text>
<text x="102.7" y="84.9">NC</text>
<text x="104.6" y="88.9">H8</text>
<text x="104.6" y="87.8">A9</text>
<text x="104.6" y="86.7">D3</text>
<text x="104.6" y="84.4">2</text>
<text x="98" y="91.8">LRS1828</text>
<text x=".8" y="100.5">E</text>
<text x="190.1" y="100.5">E</text>
<text x="151.8" y="120">Engineer</text>
<text x=".8" y="122.3">F</text>
<text x="151.4" y="124.4">R&amp;D CHK</text>
<text x="151.7" y="122.2">Drawn by</text>
<text x="162.8" y="124.8">TITLE:</text>
<text x="186.7" y="124.4">Size</text>
<text x="187" y="125.6">A3</text>
<text x="190.1" y="122.3">F</text>
<text x="111.2" y="131.3">Changed by</text>
<text x="122.8" y="131.3">Date Changed</text>
<text x="143.2" y="131.3">Time Changed</text>
<text x="151.3" y="131.3">QA CHK</text>
<text x="151.7" y="129">MFG ENGR CHK</text>
<text x="151.8" y="126.7">DOC CTRL CHK</text>
<text x="162.7" y="131.4">REV</text>
<text x="167.5" y="131.3">Drawing Number</text>
<text x="178.7" y="131.6">Sheet</text>
<text x="182" y="131.7">5</text>
<text x="184.3" y="131.6">of</text>
<text x="186.5" y="131.7">11</text>
<text x="14.1" y="134.1">1</text>
<text x="37.3" y="134.1">2</text>
<text x="60.6" y="134.1">3</text>
<text x="83.9" y="134.1">4</text>
<text x="107.1" y="134.1">5</text>
<text x="110.6" y="132.3">user8</text>
<text x="130.4" y="134.1">6</text>
<text x="142.8" y="132.3">3:11:09 pm</text>
<text x="153.7" y="134.1">7</text>
<text x="163" y="132.2">2.0</text>
<text x="176.9" y="134.1">8</text>
</g>
</svg>
